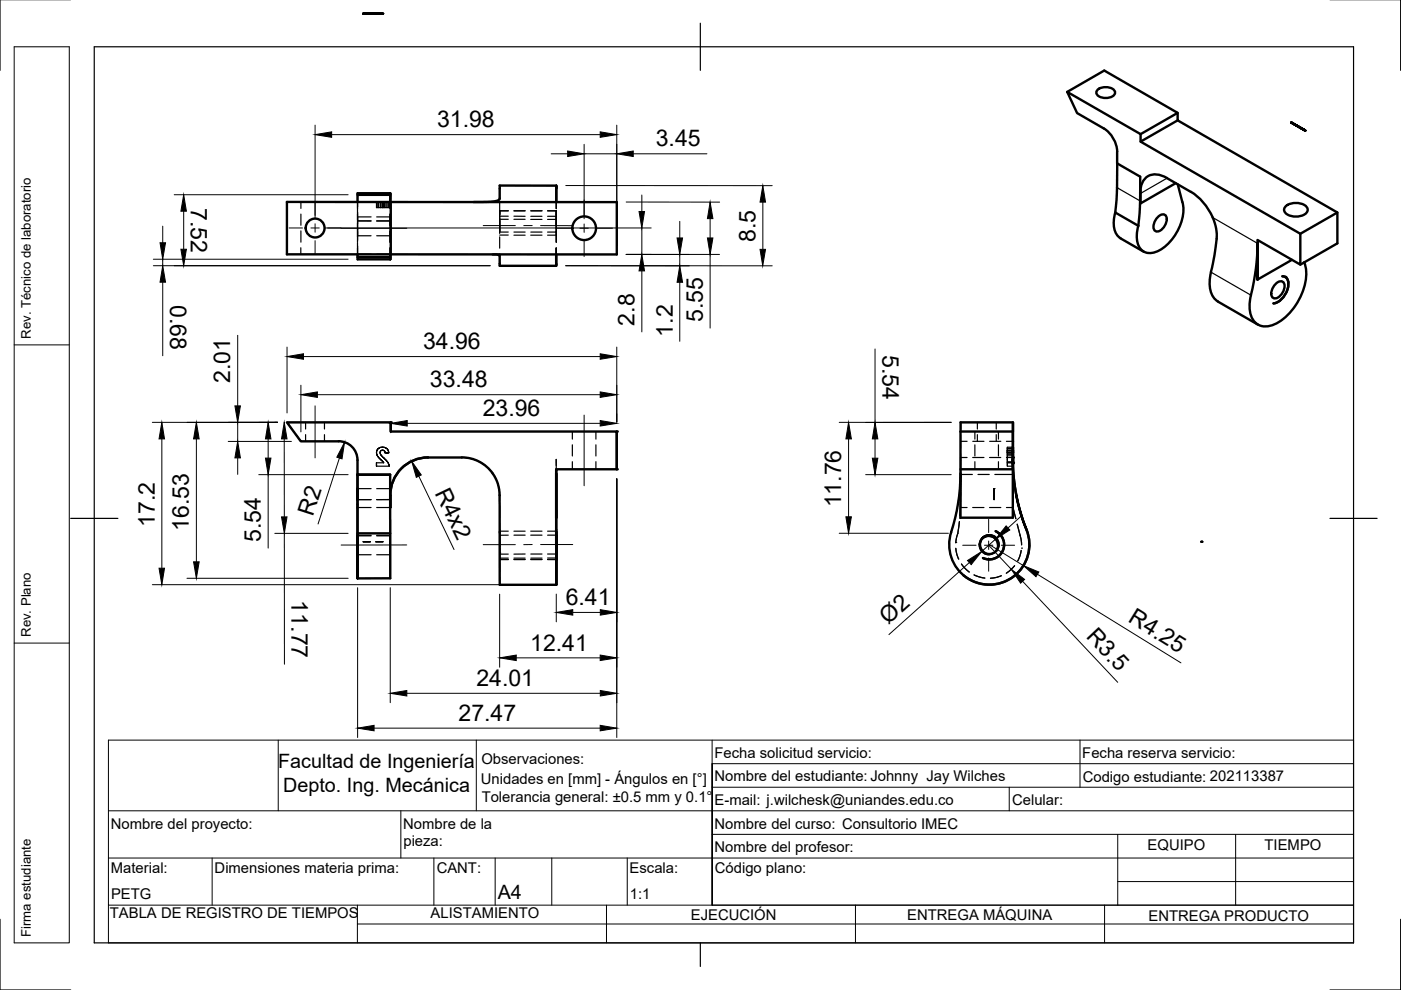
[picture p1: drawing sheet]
<svg xmlns="http://www.w3.org/2000/svg" width="297mm" height="210mm" viewBox="0 0 297 210" stroke-linecap="round" stroke-linejoin="round" font-family="sans-serif">
<!-- layer: Hidden -->
<g fill="none" stroke="#000" stroke-width=".25">
<path d="M77 2.9h1.5M79.7 2.9h1.5M81.2 2.9h.1M105.9 39.3v2.6M63.8 52.5v1.4M63.8 42.8v1.4M63.8 45.4v2.4M63.8 49v2.3M75.8 53.9h.1M75.8 44.2v-1.4v5M75.8 47.3v2.7h2.9M75.8 46.8h.1"/>
<path d="M75.8 47.9v3.4M75.8 51.4v2.5M75.8 53.9h2.9M75.8 46.8h2.9M75.8 52.1v2.9M75.8 48.6v2.4M75.8 45v2.4M75.8 41v2.8M78.7 46h-2.9v2.7M79.8 42.8v1.2h.4v-1.2M79.9 46h2.8v2.7M79.9 46.8l2.8 .1z"/>
<path d="M79.9 53.9h2.8M79.9 42.8v1.2M80.2 42.8v1.2M80.6 42.8v1.2M80.7 42.8v1.2M81.2 42.8v1.2M81.3 42.8v1.2M81.5 42.8v1.2M81.7 42.8v1.2M82 42.8v1.2h-.9v-1.2v1.2h-.9M82.3 42.8v1.2M82.4 42.8v1.2h-.4"/>
<path d="M82.5 42.8l-.1 1.2M82.7 53.9h.1M82.7 46.8h.1M82.7 47.3v2.7h-2.8M82.7 52.5v1.4zM82.7 49v2.4zM82.7 45.4v2.4zM82.7 42.8v1.4zM105.9 43.1v3.4h1.9M105.9 46.7v2.3M105.9 50.2v2.4M105.9 53.8v2.6"/>
<path d="M105.9 46.8v2.7M105.9 46.2v2.7M105.9 46.6v2.6zM105.9 49.2h1.9M105.9 44.7h1.9M105.9 45.8h1.9M105.9 49.8h1.9M109 49.2h2.3M109 46.5h2.3M109 44.7h2.3M109 45.8l2.3 .1M109 49.9h2.3"/>
<path d="M112.5 46.5h2.4M112.5 49.9h2.4M112.5 49.2h2.4M112.5 44.7h2.4M112.5 45.9h2.4M116.1 44.7h1.8M116.1 45.9h1.8M117.9 52.6v1.3v-1.3M117.9 52.6v1.3M117.9 49v2.4zM117.9 45.4v2.4zM117.9 42.9v1.3z"/>
<path d="M117.9 45.5v-.8v1.8h-1.8M117.9 46.6v2.6h-1.8M117.9 47.2v2.7h-1.8M117.9 45.9v2.6M60.8 89.5l1.2 1.6M62.7 92l1.1 1.6M64.8 89.5v1.5M64.8 92.2v1.4M68.8 89.5v1.5M68.8 92.2v1.4M71.8 93.6l1.1 .1 1.3 .7M71.8 93.6h.1"/>
<path d="M75 95.2l.4 .7 .4 1.1v3.6M79.8 95.9l.1 .5zM79.8 98.8v-.7v.7h2.7M79.8 98.1h1.5M79.9 96.4l.3 .6zM80.2 95.1l-.4 .8zM80.2 95.1l.9-.3zM80.2 97l.5 .5zM80.6 96l.2 .4zM80.7 97.5l.5 .4zM80.7 95.6l.4-.1zM80.7 95.6l-.1 .4z"/>
<path d="M80.8 96.4l.6 .7zM81.1 94.8l.9 .3zM81.1 95.5l.4 .1zM81.2 97.9l.1 .2zM81.4 97.1l.9 1zM81.5 95.6l.2 .5zM81.7 96.1l.7-.1zM82 95.1l.3 .5 .1 .4-.1-.4zM82.3 98.1l.2 .7zM97.9 97a8.2 8.2 0 0 1 4.2 1.2l.6 .4M103.6 99.4l1.4 1.9M117.9 98.7v-1.3v2"/>
<path d="M117.9 99.9v2.4M121.3 91.5v1.6M121.3 94.3v2.4M121.3 97.9v1.6M126.3 91.5v1.6M126.3 94.3v2.4M126.3 97.9v1.6M203.7 99.8v2.4M203.7 97v1.6M203.7 96.2v4.4M203.7 89.5v1.5M203.7 92.2v1.4"/>
<path d="M205 97h-1.4v5.2M205 93.6h-1.3v1.4M206.2 97h2.4M206.2 93.6h2.4M206.7 91.5v1.6M206.7 94.3v2.4M206.7 97.9v1.6M207.2 89.5v1.5M207.2 92.2v1.4M209.8 97h2.4M209.8 93.6h2.4M211.2 89.5v1.5"/>
<path d="M211.2 92.2v1.4M211.7 91.5v1.6M211.7 94.3v2.4M211.7 97.9v1.6M213.4 97h1.4M213.4 93.6h1.4M213.6 94.8v.3h1.2M213.6 95.1v.9h1.2h-1.2v-.4M213.6 95.5v.1h1.2M213.6 98.1v.7h1.2v-.4M213.6 98.1h1.2M213.6 98.1v.7"/>
<path d="M214.8 97.9h-1.2v.2M214.8 97h-1.2v.9M214.8 96.1l-1.2-.1v.4h1.2h-1.2v.6M214.8 95.9h-1.2v2.2h1.2M214.8 95.1h-1.2v.8M214.8 94.8h-1.2v.3M214.8 95.6h-1.2v.5M214.8 95.5h-1.2v.1M214.8 98.2v2.8M214.8 98.4v5.1M75.8 113.5h2.9M75.8 107.6h2.9"/>
<path d="M75.8 105.9h2.9M75.8 103.6h2.9M75.8 113.6h2.9M75.8 117.6h2.9M77 114.9h1.5zM78.5 114.9h-1.5h1.5M79.7 114.9h1.5M79.9 103.6h2.8v2.3h-2.8h2.8M79.9 113.5h2.8M79.9 107.6h2.8M79.9 117.6h2.8M79.9 113.6h2.8"/>
<path d="M82.7 107.6h.1M82.7 107.6v2.5M82.7 106.9v.7M82.7 114.3v-.7v4v-.7M82.7 116.9v2.3M82.7 113.5v2.2M82.7 111.2v2.3M105.5 102.4l.4 2v1.7M105.9 110.9v3.1M105.9 107.3v2.4M105.9 118.7v2.4M105.9 115.1v2.4v-.3"/>
<path d="M105.9 113.7v-.2v2.4M105.9 117.2h.1M105.9 116.4v2.2zM105.9 118.3h1.9M105.9 118.6h1.9M105.9 117.5h1.9M107.8 112.6h-1.9v5M107.8 113.5h-1.9M109 118.3h2.3M109 112.6h2.3M109 118.6h2.3M109 113.5h2.3"/>
<path d="M111.3 117.5h-2.3M112.5 112.6h2.4M112.5 113.5h2.4M112.5 118.3h2.4M112.5 118.6h2.4M112.5 117.5h2.4M116.1 118.3h1.8M116.1 112.6h1.8M116.1 118.6h1.8M116.1 113.5h1.8M116.1 117.5h1.8M117.9 103.5v2.3"/>
<path d="M117.9 107v1.2M117.9 100.6v2.4M117.9 104.2v2.4M117.9 107.8v2M201.3 116.7l.7 2.3M202.1 111.3a14.3 14.3 0 0 0-.8 4.2M202.6 115h.1M202.6 116.3l.3 1.3 .4 .9-.4-.9zM202.9 107.8l-.5 2.3M203.1 113.1l-.5 2M203.4 110.6l-.3 2.5M203.5 109.9h.1"/>
<path d="M203.5 103.4l-.3 3.2M203.6 106.9l-.1 2.5M203.7 103.4v1.6M203.7 105v-1l-.1 2.9M203.7 100.6v3.4zM203.7 100.6v2.6M203.7 105v2.6h1.3M203.7 104.4l-.1 2.5M203.7 100.6h2.5M203.7 100.6h.1M203.9 119.6l.4 .6 1.2 1.1M206.2 107.6h2.4"/>
<path d="M207.3 100.6h2.4M207.6 115.4v.1M208.2 114.2l-.4 .6-.2 .7M208.2 114.1a2.01 2.01 0 0 0-.4 2.4 2.01 2.01 0 0 0 2.1 1.1M208.4 118.3a3.1 3.1 0 0 0 2.1 .2l-.1 .1a3.2 3.2 0 0 1-2-.3zM208.4 118.3h.1M208.5 117l1 .5 .7-.1 .6-.2M208.5 117h.1M209.8 107.6h2.4M210.7 103.6v2.3M210.8 103.6v2.3zM210.8 103.6h.1"/>
<path d="M210.8 103.6v2.3M210.9 100.6h3.9M211 113.9l.6 .9 .1 .8-.1 .6M211 113.9h.1M211.1 112.6l.6 .4M211.2 116.9l-1 .6-.7 .1-.8-.2M211.6 115.8l-.2 .7-.4 .6M211.7 113a3.1 3.1 0 0 1 1.1 1.9M211.7 113h.1M212.8 116v.2a3 3 0 0 1-1.2 1.8l.1-.1a2.94 2.94 0 0 0 1.1-1.8M213.4 107.6h1.4M214.8 102.2v2.8"/>
<path d="M214.8 107.6l.6 2.4zM214.8 104.7v2.9M215.1 119.9l-1.7 1.6M215.7 111.1l.6 2.4zM215.7 111.4h.1M216.3 113.5l.3 2M216.5 116.7l-.3 1.3-.4 .9 .4-.9zM216.6 116.2h.1M254.7 114.9h.1M82.7 120.5v2.1M105.9 122.3v1.7M202.6 120l.6 .9 1.1 1.1"/>
<path d="M206.5 121.9l2.3 .7M212.3 122.1l-1 .3-1.3 .2"/>
</g>
<!-- layer: Visible -->
<g fill="none" stroke="#000" stroke-width=".51">
<path d="M77 2.9h4.2zM77 2.9h4.2M226.3 19.5l7.8-4.5 15.6 8.9v1.6l33.8 19.6v6.5l-7.8 4.5M232.6 19.1a2.63 2.63 0 0 1 3.8 .3 1.63 1.63 0 0 1-2 1.4 1.63 1.63 0 0 1-1.9-1.4zM117.9 39.4l-11.9-.1-.1 2.2a.83 .83 0 0 1-.8 1.1l-4.7 .2M117.9 39.4v3.5zM236.9 34.6l-.1 6.5-.3 4 4.8 2.8M247.4 37.8l5.1 2.9M247.4 37.7a3.6 3.6 0 0 0-4.8 .3 4.6 4.6 0 0 0-.9 3M249.3 38.8l-7.6 4.4v-2.1M249.7 25.5l-7.9 4.5M249.7 23.9l-7.9 4.5"/>
<path d="M249.7 39.1l1 3.7a9.8 9.8 0 0 1-3.2 9 5.1 5.1 0 0 1-4.6 1.7 3.4 3.4 0 0 1-1.9-3.7l.3-1.9M273.8 26l3 1.7zM60.8 42.8l70 .1v11h-70zM75.8 53.9v.6h6.9M75.8 54.5v.5h6.9M82.7 53.9v1.1zM82.7 41v1.8zM82.7 41.3h-6.9v1.5M82.7 41h-6.9v.3M82.8 42.8v11.1M104.5 53.9a1.78 1.78 0 0 1 1.4 .3v2.1l12 .1M117.9 53.9v2.5z"/>
<path d="M236.5 45a5.4 5.4 0 0 0 .6 5.2l5.4 3.2M241.7 40.2v-2.7l-4.8-2.9a7.5 7.5 0 0 0-1.3-5.9l-1-1.1-.6-.4-5.6-3.2-2.1-4.5 15.5 8.9v1.6l33.9 19.6v6.5l-9.1-5.2v8.4v-7.7a49.9 49.9 0 0 1-1.6 12.1 4.9 4.9 0 0 0 1.8 5.2 5.5 5.5 0 0 0 5.8-1.8 12.4 12.4 0 0 0 4.2-10.7l-.3-.7M241.7 43.2v-3l-.1 5-.3 2.7M245.6 45.9a1 1 0 0 1 1.4-.4 1 1 0 0 1 .3 1.4l-.3 .9a1.62 1.62 0 0 1-2.2 1.1 2.4 2.4 0 0 1 .8-3zM252.5 40.7a11.4 11.4 0 0 1 5.1 12.5l-.6 3.6a7.4 7.4 0 0 0 .3 6.3l.9 .8M271.9 58.6a1.54 1.54 0 0 1 1.2 2.1 4.3 4.3 0 0 1-3.1 3.6M272.6 43.8a3.4 3.4 0 0 1 4.6 .3 1.26 1.26 0 0 1-1.2 1.6 3.3 3.3 0 0 1-3.7-.9v-.7zM273.9 55.1l-7.3 4.2M276.5 55.6v.1M283.5 45.1l-7.8 4.5M258.2 63.9l8.5 4.9M270.6 60.1a1 1 0 0 1 1.3-.4 1 1 0 0 1 .4 1.4l-.4 .9a1.62 1.62 0 0 1-2.1 1.1 2.4 2.4 0 0 1 .8-3z"/>
<path d="M82.8 89.5v2M85.1 99.3a8 8 0 0 1 5.7-2.3 8 8 0 0 0-8.1 8 8 8 0 0 1 2.4-5.7zM90.7 97h7.2M97.9 97a8 8 0 0 1 6.5 3.4M117.9 99.5v10.3M130.8 91.5v8M203.6 91.5v18.3h11.1l.1-20.3v8.1M203.6 91.5h11.1M214.8 97.9v.2M214.8 96.4v2.1M214.8 96v-1.2v1.6M214.8 95.5v.6z"/>
<path d="M214.8 96v.4M214.8 96.4v1.7M214.8 97.4a40.2 40.2 0 0 0 2.8 14.9 40.4 40.4 0 0 1-2.9-14.9v2.1h-11.1M214.8 89.5h-11.1v2M214.8 97.4v-.4v1.2M75.8 100.6v-3a4 4 0 0 0-4-4h-8l-3-4.1h22v2h48v8h-12.9v24.5v-15.8M75.8 113.6v4zM75.8 103.6v2.3zM82.7 100.6v22h-6.9M82.7 100.6h-6.9v12.5h6.9M82.7 100.6h-6.9v22v-9.5M82.7 105v2.6z"/>
<path d="M104.5 100.4a8.3 8.3 0 0 1 1.4 5.6l.1 18h11.9M117.9 109.8h.1M117.9 112.6v6v-.3M117.9 113.5v4zM201.7 112.8a8.5 8.5 0 0 0 8.3 11.2 8.5 8.5 0 0 0 7.6-11.7 8.5 8.5 0 0 1-2.8 10 8.5 8.5 0 0 1-10.5-.3M203.6 100.4a40.7 40.7 0 0 1-1.9 12.4M208.2 114.2a2 2 0 0 1 2.3-.4 2 2 0 0 1 1.1 2M208.3 114.1a2 2 0 0 1 2.7 0 2 2 0 0 1 .2 2.7M211 113.9a2 2 0 0 0-2.8 .3 2 2 0 0 0 .3 2.8M211.1 112.6a3.1 3.1 0 0 1 1.5 4.2 3.1 3.1 0 0 1-4.2 1.5 3.1 3.1 0 0 0 4.2-1.5 3.1 3.1 0 0 0-1.5-4.2zM211.7 113h.1M204.3 122h.1"/>
<circle cx="66.8" cy="48.3" r="2"/>
<circle cx="123.9" cy="48.4" r="2.51"/>
<circle cx="209.8" cy="115.5" r="2"/>
</g>
<g fill="#000">
<circle cx="81.2" cy="2.9" r=".25"/>
<circle cx="272.5" cy="58.7" r=".25"/>
<circle cx="82.8" cy="89.5" r=".25"/>
<circle cx="130.8" cy="91.5" r=".25"/>
<circle cx="130.8" cy="99.5" r=".25"/>
<circle cx="214.8" cy="98.1" r=".25"/>
<circle cx="214.8" cy="97" r=".25"/>
<circle cx="75.8" cy="100.6" r=".25"/>
<circle cx="254.7" cy="114.9" r=".25"/>
</g>
<!-- layer: Visible Narrow -->
<path d="M236.8 39.8l4.9 2.8M247.4 37.8l-5.7 3.3M256.7 57.7l8.5 4.9M257.1 46.1l9.5 5.5" fill="none" stroke="#000" stroke-width=".25"/>
<!-- layer: Custom Tables -->
<path d="M3 9.9h11.7v190h-11.7zM3 73.1h11.7M3 136.3h11.7" fill="none" stroke="#000" stroke-width=".21"/>
<!-- layer: Border -->
<path d="M0 -.1v15M297 -.1v15M20 9.9h267v190h-267zM148.5 4.9v10M15 109.9h10M282 109.9h10M0 194.9v15h15M148.5 199.9v5M297 194.9v15h-15" fill="none" stroke="#000" stroke-width=".25"/>
<!-- layer: TitleBlock -->
<g fill="none" stroke="#000" stroke-width=".21">
<path d="M59 156.9v15M101 156.9v15M151 156.9v35v-30h136M229 156.9v10M23 171.9h264M85 171.9v10M151 166.9h136M151 176.9h136M214 166.9v5M237 176.9v15M262 176.9v15M23 191.9v8h264v-43h-264v35h264h-136"/>
<path d="M23 181.9h264M45 181.9v10M75.8 195.9h211.2M75.8 191.9v8M92 181.9v10M105 181.9v10M117 181.9v10M128.6 191.9v8M133 181.9v10M181.4 191.9v8M234.2 191.9v8M237 186.9h50"/>
</g>
<!-- layer: FD_Dimensions -->
<g fill="none" stroke="#000" stroke-width=".21">
<path d="M66.8 26.5v19.8M70.3 28.5h57M116.9 32.6h3.5M120 39.3l43.7 .1M123.8 30.6v15.8M123.8 32.6h7M130.8 26.5v25.4M134.3 32.6h15.6M32.5 56.3h71.4M32.5 55h41.3M34.5 48v3.5M34.5 55v1.3"/>
<path d="M34.5 59.8v15.6M36.9 41.3h36.9M38.9 44.8v8M68.8 48.3h69.3M119.9 56.3l43.8 .1M132.8 42.8l19.8 .1M132.8 53.9h19.7M136.1 41.4v3.4M136.1 48.3v5.6M136.1 57.4v13M144.1 46.9v3.6M144.1 53.9v2.5"/>
<path d="M144.1 59.9v12.5M150.6 46.3v4.2M150.6 53.9v15.7M161.7 42.9v10M50.4 71.1v15M60.9 73.6v14M64.3 75.6h63M130.8 73.6v15.9M185.5 74v15.6M32.3 89.5h26.5M34.3 93.1v27.4M41.6 93.1v26"/>
<path d="M48.4 93.6h13.4M50.4 89.5v4.1M50.4 97.1v3.5M56.9 93.1v4M60.3 93.1v16.5M63.8 81.7v9.9M67.3 83.7h60M72 97.1l-4.6 14M82.8 91.6v.2M86.3 89.8h41M177.9 89.5h23.8l-18.2 .1M179.9 93.1v16.5"/>
<path d="M185.5 93.1v4M54.9 100.6h18.9M56.9 100.6v15.6M58.3 113.1h15.5M60.3 113.1v27.7M88.8 101l7.5 15.5M130.8 101.5v54.9M177.9 113.1h23.2M183.5 100.6h18.2M205.5 119.3l-17 15.2M209.6 115.6l4.8 5.1M209.7 115.5l7.3 4.4"/>
<path d="M211.1 114.3l-3 2.6M216.3 109.6l-2.6 2.3M32.3 124h83.7M39.6 122.6h34.2M75.8 124.6v31.8M82.7 124.6v24.4M105.9 126v15.5M109.5 139.5h17.8M117.9 126v5.8M121.4 129.9h5.9M216.8 123.2l20.2 21.5M220 121.8l30.4 18.7"/>
<path d="M79.3 154.4h48M86.3 147h41"/>
</g>
<g fill="#000" stroke="#000" stroke-width=".21">
<path d="M66.8 28.5l3.5-.5v1.1zM120.4 32l3.4 .6-3.4 .6zM127.3 28l3.5 .5-3.5 .6zM130.8 32.6l3.5-.6v1.2zM33.9 51.5h1.2l-.6 3.5zM34.5 56.3l.6 3.5h-1.2zM38.4 52.8h1.1l-.6 3.5zM38.9 41.3l.6 3.5h-1.1zM135.5 44.8h1.2l-.6 3.5zM136.1 53.9l.6 3.5h-1.2zM143.6 50.5h1.1l-.6 3.4zM144.1 56.4l.6 3.5h-1.1z"/>
<path d="M150.6 42.9l.6 3.4h-1.2zM150 50.5h1.2l-.6 3.4zM161.1 52.9h1.2l-.6 3.5zM161.7 39.4l.6 3.5h-1.2zM60.9 75.6l3.4-.6v1.2zM127.3 75l3.5 .6-3.5 .6zM34.3 89.5l.6 3.6h-1.2zM41.6 89.5l.6 3.6h-1.2zM50.4 93.6l.6 3.5h-1.2zM49.8 86.1h1.2l-.6 3.4zM56.9 89.5l.5 3.6h-1.1zM56.3 97.1h1.1l-.5 3.5z"/>
<path d="M60.3 89.5l.6 3.6h-1.2zM63.8 83.7l3.5-.6v1.2zM73 93.8l-.5 3.5-1.1-.4zM82.8 89.8l3.5-.6v1.1zM127.3 89.2l3.5 .6-3.5 .5zM127.3 83.1l3.5 .6-3.5 .6zM179.9 89.5l.6 3.6h-1.2zM185 97.1h1.1l-.6 3.5zM185.5 89.6l.6 3.5h-1.1zM41 119.1h1.2l-.6 3.5zM59.7 109.6h1.2l-.6 3.5zM87.3 97.8l2 2.9-1 .5z"/>
<path d="M179.3 109.6h1.2l-.6 3.5zM205.1 118.8l3-1.9-2.2 2.8zM213.3 111.5l.8 .9-3 1.9zM33.7 120.5h1.2l-.6 3.5zM105.9 139.5l3.6-.6v1.2zM117.9 129.9l3.5-.6v1.1zM127.3 138.9l3.5 .6-3.5 .6zM127.3 129.3l3.5 .6-3.5 .5zM214.4 120.7l2.8 2.1-.8 .8zM217 119.9l3.3 1.4-.7 1zM75.8 154.4l3.5-.6v1.2zM82.7 147l3.6-.6v1.2z"/>
<path d="M127.3 153.8l3.5 .6-3.5 .6zM127.3 146.4l3.5 .6-3.5 .6z"/>
</g>
<!-- layer: Smart Centers -->
<g fill="none" stroke="#000" stroke-width=".21">
<path d="M61.3 48.3h2.8M65.9 48.3h1.8M66.8 42.8v2.9M66.8 47.4v1.8M66.8 51v2.8M69.5 48.3h2.8M72.3 48.4h13.9M102.4 47.8h6.9M111 47.8h1.8M114.6 47.8l6.8 .1M117.9 48.4h3.3M123 48.4h1.7"/>
<path d="M123.8 42.4v3.3M123.8 47.5v1.8M123.8 51.1v3.3M126.5 48.4h3.4M66.8 86.1v11M123.8 88v15M86.2 115.5l-13.9 .1M102.4 115.5h6.9M112.8 115.5h-1.8M114.6 115.5h6.8M204.1 115.6h2.8M208.7 115.6h1.8"/>
<path d="M209.6 110.1v2.8M209.6 114.7v1.8M209.6 118.3v2.8M212.3 115.6h2.8"/>
</g>
<g font-size="4.9">
<text x="92.7" y="27">31.98</text>
<text x="139" y="31">3.45</text>
<text x="40.5" y="44.1" transform="rotate(90 40.5 44.1)">7.52</text>
<text x="160.2" y="51.3" transform="rotate(-90 160.2 51.3)">8.5</text>
<text x="36.1" y="64.6" transform="rotate(90 36.1 64.6)">0.68</text>
<text x="134.5" y="69" transform="rotate(-90 134.5 69)">2.8</text>
<text x="142.6" y="71.4" transform="rotate(-90 142.6 71.4)">1.2</text>
<text x="149" y="68.3" transform="rotate(-90 149 68.3)">5.55</text>
<text x="89.7" y="74">34.96</text>
<text x="187.1" y="75.3" transform="rotate(90 187.1 75.3)">5.54</text>
<text x="48.8" y="81.2" transform="rotate(-90 48.8 81.2)">2.01</text>
<text x="91.2" y="82.1">33.48</text>
<text x="102.3" y="88.2">23.96</text>
<text x="92.1" y="104.5" transform="rotate(64 92.1 104.5)">R4x2</text>
<text x="178.4" y="107.6" transform="rotate(-90 178.4 107.6)">11.76</text>
<text x="32.8" y="111.6" transform="rotate(-90 32.8 111.6)">17.2</text>
<text x="40.1" y="112.5" transform="rotate(-90 40.1 112.5)">16.53</text>
<text x="66.4" y="109.6" transform="rotate(-72 66.4 109.6)">R2</text>
<text x="55.3" y="114.9" transform="rotate(-90 55.3 114.9)">5.54</text>
<text x="61.8" y="127.3" transform="rotate(90 61.8 127.3)">11.77</text>
<text x="120" y="128.3">6.41</text>
<text x="239" y="131.7" transform="rotate(32 239 131.7)">R4.25</text>
<text x="112.4" y="138">12.41</text>
<text x="188.3" y="132.5" transform="rotate(-42 188.3 132.5)">Ø2</text>
<text x="230.1" y="135.1" transform="rotate(47 230.1 135.1)">R3.5</text>
<text x="101" y="145.4">24.01</text>
<text x="97.2" y="152.9">27.47</text>
</g>
<g font-size="4.2">
<text x="59" y="162.9">Facultad de Ingeniería</text>
<text x="60" y="168">Depto. Ing. Mecánica</text>
<text x="105.5" y="190.7">A4</text>
</g>
<g font-size="3.1">
<text x="102.1" y="162">Observaciones:</text>
<text x="151.5" y="160.7">Fecha solicitud servicio:</text>
<text x="229.5" y="160.7">Fecha reserva servicio:</text>
<text x="102" y="166.3">Unidades en [mm] - Ángulos en [°]</text>
<text x="151.5" y="165.7">Nombre del estudiante: Johnny Jay Wilches</text>
<text x="229.6" y="165.7">Codigo estudiante: 202113387</text>
<text x="102.1" y="170.1">Tolerancia general: ±0.5 mm y 0.1°</text>
<text x="151.5" y="170.7">E-mail: j.wilchesk@uniandes.edu.co</text>
<text x="214.6" y="170.7">Celular:</text>
<text x="23.5" y="175.7">Nombre del proyecto:</text>
<text x="85.5" y="175.7">Nombre de la</text>
<text x="85.5" y="179.4">pieza:</text>
<text x="151.5" y="175.7">Nombre del curso: Consultorio IMEC</text>
<text x="23.5" y="185.2">Material:</text>
<text x="45.5" y="185.2">Dimensiones materia prima:</text>
<text x="92.6" y="185.2">CANT:</text>
<text x="133.5" y="185.2">Escala:</text>
<text x="151.5" y="180.7">Nombre del profesor:</text>
<text x="151.6" y="185.2">Código plano:</text>
<text x="243.3" y="180.2">EQUIPO</text>
<text x="268.1" y="180.2">TIEMPO</text>
<text x="23.5" y="190.7">PETG</text>
<text x="133.5" y="190.7">1:1</text>
<text x="23.3" y="194.7">TABLA DE REGISTRO DE TIEMPOS</text>
<text x="91.3" y="194.6">ALISTAMIENTO</text>
<text x="146.5" y="195.1">EJECUCIÓN</text>
<text x="192.4" y="195.1">ENTREGA MÁQUINA</text>
<text x="243.5" y="195.2">ENTREGA PRODUCTO</text>
</g>
<g font-size="2.8">
<text x="6.5" y="71.9" transform="rotate(-90 6.5 71.9)">Rev. Técnico de laboratorio</text>
<text x="6.5" y="135.1" transform="rotate(-90 6.5 135.1)">Rev. Plano</text>
<text x="6.5" y="198.6" transform="rotate(-90 6.5 198.6)">Firma estudiante</text>
</g>
</svg>
